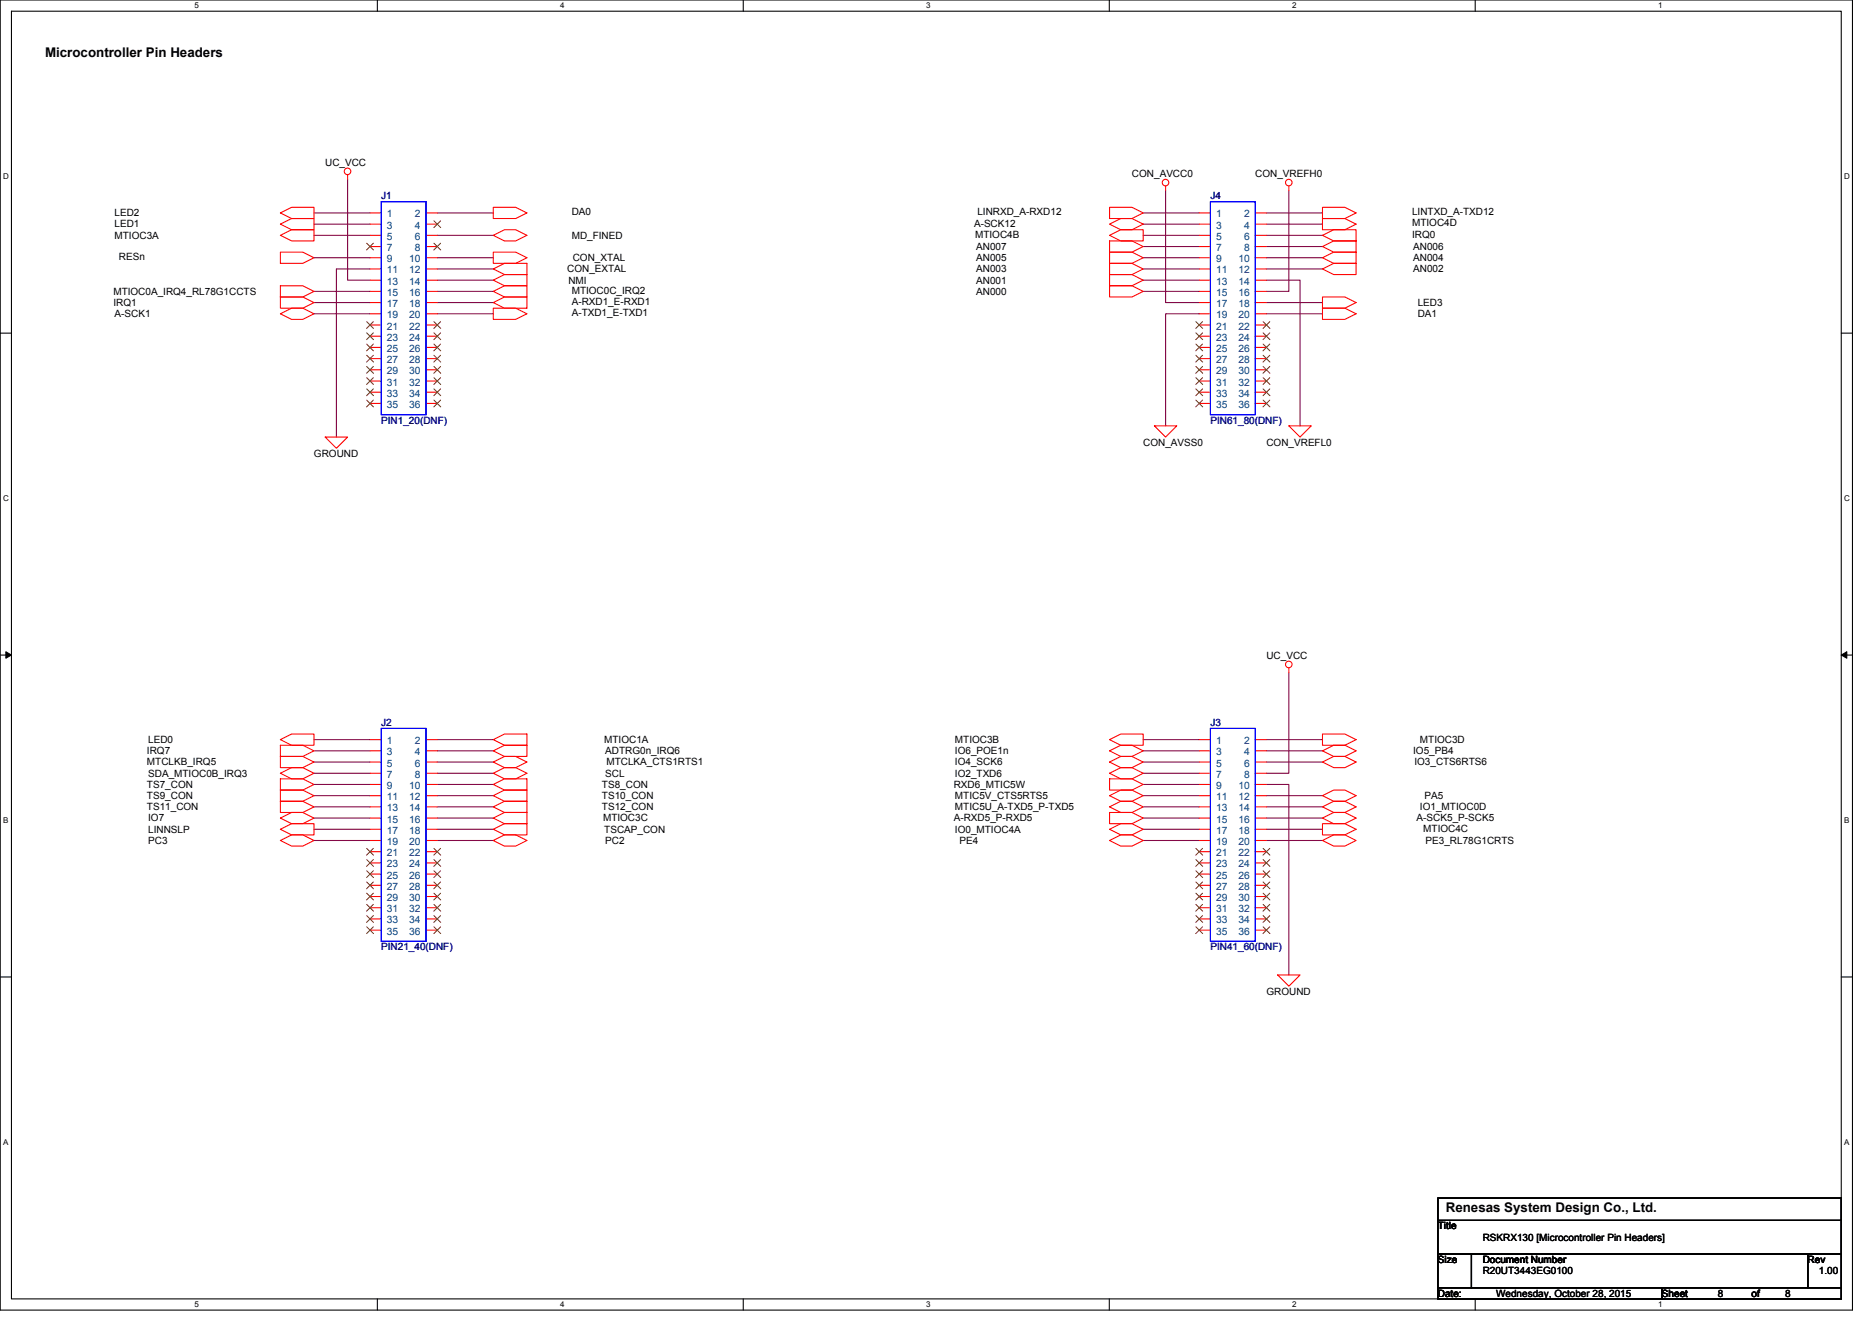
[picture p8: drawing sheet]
<svg xmlns="http://www.w3.org/2000/svg" width="297mm" height="210mm" viewBox="0 0 297 210" stroke-linecap="round" stroke-linejoin="round" font-family="sans-serif">
<path d="M0 0h293.9v207.9h-293.9zM1.8 1.8h290.4v204.3h-290.4z" fill="none" stroke="#000" stroke-width=".17"/>
<g fill="#fff">
<path d="M30.8 .2h.7v1.4h-.7z"/>
<path d="M30.8 206.3h.7v1.4h-.7z"/>
</g>
<path d="M59.9 0v1.8M59.9 206.1v1.8" fill="none" stroke="#000" stroke-width=".17"/>
<g fill="#fff">
<path d="M88.9 .2h.7v1.4h-.7z"/>
<path d="M88.9 206.3h.7v1.4h-.7z"/>
</g>
<path d="M117.9 0v1.8M117.9 206.1v1.8" fill="none" stroke="#000" stroke-width=".17"/>
<g fill="#fff">
<path d="M147 .2h.7v1.4h-.7z"/>
<path d="M147 206.3h.7v1.4h-.7z"/>
</g>
<path d="M176 0v1.8M176 206.1v1.8" fill="none" stroke="#000" stroke-width=".17"/>
<g fill="#fff">
<path d="M205 .2h.7v1.4h-.7z"/>
<path d="M205 206.3h.7v1.4h-.7z"/>
</g>
<path d="M234.1 0v1.8M234.1 206.1v1.8" fill="none" stroke="#000" stroke-width=".17"/>
<g fill="#fff">
<path d="M263.1 .2h.7v1.4h-.7z"/>
<path d="M263.1 206.3h.7v1.4h-.7z"/>
<path d="M.5 27.3h.9v1.4h-.9z"/>
<path d="M292.6 27.3h.9v1.4h-.9z"/>
<path d="M.5 78.4h.9v1.4h-.9z"/>
<path d="M292.6 78.4h.9v1.4h-.9z"/>
</g>
<path d="M0 52.9h1.8M292.2 52.9h1.7" fill="none" stroke="#000" stroke-width=".17"/>
<g fill="#fff">
<path d="M.5 129.5h.8v1.4h-.8z"/>
<path d="M292.6 129.5h.9v1.4h-.9z"/>
</g>
<path d="M0 103.9h1.8M292.2 103.9h1.7" fill="none" stroke="#000" stroke-width=".17"/>
<path d="M.9 103.4l.9 .5-.9 .5zM292.2 103.9l.8-.5v1z" fill="#000" stroke="#000" stroke-width=".16"/>
<g fill="#fff">
<path d="M.5 180.5h.8v1.4h-.8z"/>
<path d="M292.6 180.5h.9v1.4h-.9z"/>
</g>
<path d="M0 155h1.8M292.2 155h1.7M228.2 190.1h64v3.5h-64zM228.2 193.6h64v5.4h-64zM228.2 199h5.3v5.3h-5.3zM233.5 199h53.3v5.3h-53.3zM286.8 199h5.4v5.3h-5.4zM228.2 204.3h35.5v1.8h-35.5zM263.7 204.3h28.5v1.8h-28.5z" fill="none" stroke="#000" stroke-width=".17"/>
<g fill="none" stroke="#800040" stroke-width=".17">
<path d="M49.8 33.8h8.9M49.8 35.6h8.9M49.8 37.3h8.9M55.2 28.4v16h3.5M69.4 33.8h8.9M69.4 37.3h8.9M181.4 33.8h8.9M181.4 37.3h8.9M181.4 39.1h8.9M181.4 35.6h8.9M185 30.2v17.8h5.3M201 33.8h8.8"/>
<path d="M201 37.3h8.8M201 35.6h8.8M201 39.1h8.8M204.5 30.2v16h-3.5M49.8 49.8h8.9M49.8 48h8.9M49.8 40.9h8.9M49.8 46.2h8.9M58.7 42.7h-5.3v26.6M69.4 40.9h8.9M69.4 46.2h8.9M69.4 49.8h8.9"/>
<path d="M69.4 42.7h8.9M69.4 44.4h8.9M69.4 48h8.9M181.4 42.7h8.9M181.4 46.2h8.9M181.4 40.9h8.9M181.4 44.5h8.9M190.3 49.8h-5.3v17.8M201 40.9h8.8M201 48h8.8M201 44.5h5.3v23.1M201 42.7h8.8"/>
<path d="M201 49.8h8.8M49.8 117.3h8.9M49.8 119.1h8.9M69.4 119.1h8.9M69.4 117.3h8.9M181.4 117.3h8.9M181.4 119.1h8.9M201 117.3h8.8M201 119.1h8.8M204.5 106.7v16h-3.5M49.8 120.9h8.9M49.8 131.6h8.9"/>
<path d="M49.8 128h8.9M49.8 124.5h8.9M49.8 133.4h8.9M49.8 129.8h8.9M49.8 126.2h8.9M49.8 122.7h8.9M69.4 122.7h8.9M69.4 126.2h8.9M69.4 129.8h8.9M69.4 133.4h8.9M69.4 120.9h8.9M69.4 124.5h8.9"/>
<path d="M69.4 128h8.9M69.4 131.6h8.9M181.4 126.2h8.9M181.4 129.8h8.9M181.4 131.6h8.9M181.4 120.9h8.9M181.4 122.7h8.9M181.4 124.5h8.9M181.4 128h8.9M181.4 133.4h8.9M201 120.9h8.8M201 126.2h8.8"/>
<path d="M201 129.8h8.8M201 133.4h8.8M201 124.5h3.5v30.2M201 128h8.8M201 131.6h8.8"/>
</g>
<g fill="none" stroke="#f00" stroke-width=".17">
<path d="M44.5 33.8l1.8-.9h3.5v1.8h-3.5zM44.5 35.6l1.8-.9h3.5v1.7h-3.5zM44.5 37.3l1.8-.9h3.5v1.8h-3.5zM55.2 27.7v.7M58.7 33.8h1.8M58.7 35.6h1.8M58.7 37.3h1.8M58.7 39.1h1.8M67.6 33.8h1.8M67.6 35.6h1.8M67.6 37.3h1.8M67.6 39.1h1.8"/>
<path d="M78.3 37.3l1.7-.9h1.8l1.8 .9-1.8 .9h-1.8zM78.3 32.9h3.5l1.8 .9-1.8 .9h-3.5zM176.1 35.6l1.7-.9h1.8l1.8 .9-1.8 .8h-1.8zM176.1 32.9h3.5l1.8 .9-1.8 .9h-3.5zM176.1 37.3l1.7-.9h3.6v1.8h-3.6zM176.1 38.2h3.5l1.8 .9-1.8 .9h-3.5zM185 29.5v.7M190.3 33.8h1.8M190.3 35.6h1.8M190.3 37.3h1.8M190.3 39.1h1.8M199.2 33.8h1.8"/>
<path d="M199.2 35.6h1.8M199.2 37.3h1.8M199.2 39.1h1.8M204.5 29.5v.7M209.8 32.9h3.6l1.8 .9-1.8 .9h-3.6zM209.8 34.7h3.6l1.8 .9-1.8 .8h-3.6zM209.8 37.3l1.8-.9h3.6v1.8h-3.6zM209.8 39.1l1.8-.9h3.6v1.8h-3.6zM44.5 40h3.5l1.8 .9-1.8 .9h-3.5zM44.5 47.1h3.5l1.8 .9-1.8 .9h-3.5zM44.5 49.8l1.8-.9h1.7l1.8 .9-1.8 .9h-1.7zM44.5 45.3h3.5l1.8 .9-1.8 .9h-3.5z"/>
<path d="M58.7 40.9h1.8M58.7 42.7h1.8M58.7 44.4h1.8M58.7 46.2h1.8M58.7 48h1.8M58.7 49.8h1.8M58.7 51.6h1.8M58.7 53.3h1.8M58.7 55.1h1.8M58.7 56.9h1.8M58.7 58.7h1.8M67.6 40.9h1.8"/>
<path d="M67.6 42.7h1.8M67.6 44.4h1.8M67.6 46.2h1.8M67.6 48h1.8M67.6 49.8h1.8M67.6 51.6h1.8M67.6 53.3h1.8M67.6 55.1h1.8M67.6 56.9h1.8M67.6 58.7h1.8M78.3 44.5l1.7-.9h3.6v1.7h-3.6zM78.3 40h3.5l1.8 .9-1.8 .9h-3.5z"/>
<path d="M78.3 42.7l1.7-.9h3.6v1.8h-3.6zM78.3 48l1.7-.9h3.6v1.8h-3.6zM78.3 48.9h3.5l1.8 .9-1.8 .9h-3.5zM78.3 46.2l1.7-.9h3.6v1.8h-3.6zM176.1 40h3.5l1.8 .9-1.8 .9h-3.5zM176.1 41.8h3.5l1.8 .9-1.8 .9h-3.5zM176.1 43.6h3.5l1.8 .9-1.8 .8h-3.5zM176.1 45.3h3.5l1.8 .9-1.8 .9h-3.5zM190.3 40.9h1.8M190.3 42.7h1.8M190.3 44.4h1.8M190.3 46.2h1.8"/>
<path d="M190.3 48h1.8M190.3 49.8h1.8M190.3 51.6h1.8M190.3 53.3h1.8M190.3 55.1h1.8M190.3 56.9h1.8M190.3 58.7h1.8M199.2 40.9h1.8M199.2 42.7h1.8M199.2 44.4h1.8M199.2 46.2h1.8M199.2 48h1.8"/>
<path d="M199.2 49.8h1.8M199.2 51.6h1.8M199.2 53.3h1.8M199.2 55.1h1.8M199.2 56.9h1.8M199.2 58.7h1.8M209.8 40.9l1.8-.9h3.6v1.8h-3.6zM209.8 42.7l1.8-.9h3.6v1.8h-3.6zM209.8 47.1h3.6l1.8 .9-1.8 .9h-3.6zM209.8 48.9h3.6l1.8 .9-1.8 .9h-3.6zM51.6 69.3h3.6l-1.8 1.8zM58.7 60.5h1.8"/>
<path d="M58.7 62.2h1.8M58.7 64h1.8M67.6 60.5h1.8M67.6 62.2h1.8M67.6 64h1.8M183.2 67.6h3.5l-1.7 1.7zM190.3 60.5h1.8M190.3 62.2h1.8M190.3 64h1.8M199.2 60.5h1.8M199.2 62.2h1.8M199.2 64h1.8"/>
<path d="M204.5 67.6h3.6l-1.8 1.7zM44.5 117.3l1.8-.8h3.5v1.7h-3.5zM44.5 118.2h3.5l1.8 .9-1.8 .9h-3.5zM58.7 117.3h1.8M58.7 119.1h1.8M67.6 117.3h1.8M67.6 119.1h1.8M78.3 117.3l1.7-.8h3.6v1.7h-3.6zM78.3 119.1l1.7-.9h3.6v1.8h-3.6zM176.1 117.3l1.7-.8h3.6v1.7h-3.6zM176.1 119.1l1.7-.9h1.8l1.8 .9-1.8 .9h-1.8zM190.3 117.3h1.8"/>
<path d="M190.3 119.1h1.8M199.2 117.3h1.8M199.2 119.1h1.8M204.5 106v.7M209.8 116.5h3.6l1.8 .8-1.8 .9h-3.6zM209.8 119.1l1.8-.9h1.8l1.8 .9-1.8 .9h-1.8zM44.5 122.7l1.8-.9h1.7l1.8 .9-1.8 .9h-1.7zM44.5 123.6h3.5l1.8 .9-1.8 .8h-3.5zM44.5 125.3h3.5l1.8 .9-1.8 .9h-3.5zM44.5 127.1h3.5l1.8 .9-1.8 .9h-3.5zM44.5 129.8l1.8-.9h1.7l1.8 .9-1.8 .9h-1.7zM44.5 133.3l1.8-.8h1.7l1.8 .8-1.8 .9h-1.7z"/>
<path d="M44.5 131.6l1.8-.9h3.5v1.8h-3.5zM44.5 120h3.5l1.8 .9-1.8 .9h-3.5zM58.7 120.9h1.8M58.7 122.7h1.8M58.7 124.5h1.8M58.7 126.2h1.8M58.7 128h1.8M58.7 129.8h1.8M58.7 131.6h1.8M58.7 133.3h1.8M58.7 135.1h1.8M58.7 136.9h1.8"/>
<path d="M58.7 138.7h1.8M67.6 120.9h1.8M67.6 122.7h1.8M67.6 124.5h1.8M67.6 126.2h1.8M67.6 128h1.8M67.6 129.8h1.8M67.6 131.6h1.8M67.6 133.3h1.8M67.6 135.1h1.8M67.6 136.9h1.8M67.6 138.7h1.8"/>
<path d="M78.3 120.9l1.7-.9h1.8l1.8 .9-1.8 .9h-1.8zM78.3 122.7l1.7-.9h1.8l1.8 .9-1.8 .9h-1.8zM78.3 124.5l1.7-.9h3.6v1.7h-3.6zM78.3 126.2l1.7-.9h3.6v1.8h-3.6zM78.3 128l1.7-.9h3.6v1.8h-3.6zM78.3 129.8l1.7-.9h3.6v1.8h-3.6zM78.3 131.6l1.7-.9h3.6v1.8h-3.6zM78.3 133.3l1.7-.8h1.8l1.8 .8-1.8 .9h-1.8zM176.1 133.3l1.7-.8h1.8l1.8 .8-1.8 .9h-1.8zM176.1 120.9l1.7-.9h1.8l1.8 .9-1.8 .9h-1.8zM176.1 122.7l1.7-.9h1.8l1.8 .9-1.8 .9h-1.8zM176.1 126.2l1.7-.9h1.8l1.8 .9-1.8 .9h-1.8z"/>
<path d="M176.1 128l1.7-.9h1.8l1.8 .9-1.8 .9h-1.8zM176.1 128.9h3.5l1.8 .9-1.8 .9h-3.5zM176.1 131.6l1.7-.9h1.8l1.8 .9-1.8 .9h-1.8zM176.1 123.6h3.5l1.8 .9-1.8 .8h-3.5zM190.3 120.9h1.8M190.3 122.7h1.8M190.3 124.5h1.8M190.3 126.2h1.8M190.3 128h1.8M190.3 129.8h1.8M190.3 131.6h1.8M190.3 133.3h1.8"/>
<path d="M190.3 135.1h1.8M190.3 136.9h1.8M190.3 138.7h1.8M199.2 120.9h1.8M199.2 122.7h1.8M199.2 124.5h1.8M199.2 126.2h1.8M199.2 128h1.8M199.2 129.8h1.8M199.2 131.6h1.8M199.2 133.3h1.8M199.2 135.1h1.8"/>
<path d="M199.2 136.9h1.8M199.2 138.7h1.8M209.8 120.9l1.8-.9h1.8l1.8 .9-1.8 .9h-1.8zM209.8 126.2l1.8-.9h1.8l1.8 .9-1.8 .9h-1.8zM209.8 128l1.8-.9h1.8l1.8 .9-1.8 .9h-1.8zM209.8 129.8l1.8-.9h1.8l1.8 .9-1.8 .9h-1.8zM209.8 130.7h3.6l1.8 .9-1.8 .9h-3.6zM209.8 133.3l1.8-.8h1.8l1.8 .8-1.8 .9h-1.8zM58.7 140.5h1.8M58.7 142.2h1.8M58.7 144h1.8M58.7 145.8h1.8"/>
<path d="M58.7 147.6h1.8M67.6 140.5h1.8M67.6 142.2h1.8M67.6 144h1.8M67.6 145.8h1.8M67.6 147.6h1.8M190.3 140.5h1.8M190.3 142.2h1.8M190.3 144h1.8M190.3 145.8h1.8M190.3 147.6h1.8M199.2 140.5h1.8"/>
<path d="M199.2 142.2h1.8M199.2 144h1.8M199.2 145.8h1.8M199.2 147.6h1.8M202.7 154.7h3.6l-1.8 1.8z"/>
<circle cx="55.1" cy="27.2" r=".52"/>
<circle cx="184.9" cy="29" r=".52"/>
<circle cx="204.5" cy="29" r=".52"/>
<circle cx="204.5" cy="105.4" r=".52"/>
</g>
<g fill="none" stroke="#804000" stroke-width=".16">
<path d="M58.2 38.6l1.1 1.1M59.2 38.6l-1 1.1M68.9 35l1 1.1M68.9 38.6l1 1.1M69.9 35l-1.1 1.1M69.9 38.6l-1.1 1.1M58.2 51l1.1 1.1M58.2 52.8l1.1 1.1M58.2 54.6l1.1 1.1M58.2 56.4l1.1 1M58.2 58.1l1.1 1.1M58.2 59.9l1.1 1.1"/>
<path d="M59.2 51l-1 1.1M59.2 52.8l-1 1.1M59.2 54.6l-1 1.1M59.2 56.4l-1 1M59.2 58.1l-1 1.1M59.2 59.9l-1 1.1M68.9 51l1 1.1M68.9 52.8l1 1.1M68.9 54.6l1 1.1M68.9 56.4l1 1M68.9 58.1l1 1.1M68.9 59.9l1 1.1"/>
<path d="M69.9 51l-1.1 1.1M69.9 52.8l-1.1 1.1M69.9 54.6l-1.1 1.1M69.9 56.4l-1.1 1M69.9 58.1l-1.1 1.1M69.9 59.9l-1.1 1.1M189.8 51l1 1.1M189.8 52.8l1 1.1M189.8 54.6l1 1.1M189.8 56.4l1 1M189.8 58.1l1 1.1M189.8 59.9l1 1.1"/>
<path d="M190.8 51l-1.1 1.1M190.8 52.8l-1.1 1.1M190.8 54.6l-1.1 1.1M190.8 56.4l-1.1 1M190.8 58.1l-1.1 1.1M190.8 59.9l-1.1 1.1M200.4 51l1.1 1.1M200.4 52.8l1.1 1.1M200.4 54.6l1.1 1.1M200.4 56.4l1.1 1M200.4 58.1l1.1 1.1M200.4 59.9l1.1 1.1"/>
<path d="M201.5 51l-1.1 1.1M201.5 52.8l-1.1 1.1M201.5 54.6l-1.1 1.1M201.5 56.4l-1.1 1M201.5 58.1l-1.1 1.1M201.5 59.9l-1.1 1.1M58.2 61.7l1.1 1.1M58.2 63.5l1.1 1.1M59.2 61.7l-1 1.1M59.2 63.5l-1 1.1M68.9 61.7l1 1.1M68.9 63.5l1 1.1"/>
<path d="M69.9 61.7l-1.1 1.1M69.9 63.5l-1.1 1.1M189.8 61.7l1 1.1M189.8 63.5l1 1.1M190.8 61.7l-1.1 1.1M190.8 63.5l-1.1 1.1M200.4 61.7l1.1 1.1M200.4 63.5l1.1 1.1M201.5 61.7l-1.1 1.1M201.5 63.5l-1.1 1.1M58.2 134.6l1.1 1.1M58.2 136.4l1.1 1.1"/>
<path d="M58.2 138.2l1.1 1M58.2 139.9l1.1 1.1M59.2 134.6l-1 1.1M59.2 136.4l-1 1.1M59.2 138.2l-1 1M59.2 139.9l-1 1.1M68.9 134.6l1 1.1M68.9 136.4l1 1.1M68.9 138.2l1 1M68.9 139.9l1 1.1M69.9 134.6l-1.1 1.1M69.9 136.4l-1.1 1.1"/>
<path d="M69.9 138.2l-1.1 1M69.9 139.9l-1.1 1.1M189.8 134.6l1 1.1M189.8 136.4l1 1.1M189.8 138.2l1 1M189.8 139.9l1 1.1M190.8 134.6l-1.1 1.1M190.8 136.4l-1.1 1.1M190.8 138.2l-1.1 1M190.8 139.9l-1.1 1.1M200.4 134.6l1.1 1.1M200.4 136.4l1.1 1.1"/>
<path d="M200.4 138.2l1.1 1M200.4 139.9l1.1 1.1M201.5 134.6l-1.1 1.1M201.5 136.4l-1.1 1.1M201.5 138.2l-1.1 1M201.5 139.9l-1.1 1.1M58.2 141.7l1.1 1.1M58.2 143.5l1.1 1.1M58.2 145.3l1.1 1M58.2 147l1.1 1.1M59.2 145.3l-1 1M59.2 147l-1 1.1"/>
<path d="M59.2 141.7l-1 1.1M59.2 143.5l-1 1.1M68.9 145.3l1 1M68.9 147l1 1.1M68.9 141.7l1 1.1M68.9 143.5l1 1.1M69.9 141.7l-1.1 1.1M69.9 143.5l-1.1 1.1M69.9 145.3l-1.1 1M69.9 147l-1.1 1.1M189.8 141.7l1 1.1M189.8 143.5l1 1.1"/>
<path d="M189.8 145.3l1 1M189.8 147l1 1.1M190.8 145.3l-1.1 1M190.8 147l-1.1 1.1M190.8 141.7l-1.1 1.1M190.8 143.5l-1.1 1.1M200.4 145.3l1.1 1M200.4 147l1.1 1.1M200.4 141.7l1.1 1.1M200.4 143.5l1.1 1.1M201.5 141.7l-1.1 1.1M201.5 143.5l-1.1 1.1"/>
<path d="M201.5 145.3l-1.1 1M201.5 147l-1.1 1.1"/>
</g>
<path d="M60.5 32h7.1v33.8h-7.1zM192.1 32h7.1v33.8h-7.1zM60.5 115.6h7.1v33.8h-7.1zM192.1 115.6h7.1v33.8h-7.1z" fill="none" stroke="#00f" stroke-width=".17"/>
<g font-size="2.1">
<text x="7.2" y="9.1">Microcontroller Pin Headers</text>
<text x="229.4" y="192.2">Renesas System Design Co., Ltd.</text>
</g>
<g font-size="1.6">
<text x="51.6" y="26.3">UC_VCC</text>
<text x="179.6" y="28.1">CON_AVCC0</text>
<text x="199.2" y="28.1">CON_VREFH0</text>
<text x="18.2" y="34.3">LED2</text>
<text x="90.7" y="34.1">DA0</text>
<text x="155.1" y="34.1">LINRXD_A-RXD12</text>
<text x="224.1" y="34.1">LINTXD_A-TXD12</text>
<text x="224.1" y="35.9">MTIOC4D</text>
<text x="18.2" y="36.1">LED1</text>
<text x="18.2" y="37.9">MTIOC3A</text>
<text x="18.9" y="41.3">RESn</text>
<text x="90.7" y="37.9">MD_FINED</text>
<text x="90.9" y="41.4">CON_XTAL</text>
<text x="154.6" y="36.1">A-SCK12</text>
<text x="154.7" y="37.7">MTIOC4B</text>
<text x="154.9" y="39.6">AN007</text>
<text x="154.9" y="41.4">AN005</text>
<text x="224.1" y="37.7">IRQ0</text>
<text x="224.2" y="39.6">AN006</text>
<text x="224.2" y="41.4">AN004</text>
<text x="18" y="46.8">MTIOC0A_IRQ4_RL78G1CCTS</text>
<text x="90" y="43.2">CON_EXTAL</text>
<text x="90.2" y="45">NMI</text>
<text x="90.7" y="46.6">MTIOC0C_IRQ2</text>
<text x="154.9" y="43.2">AN003</text>
<text x="154.9" y="45">AN001</text>
<text x="154.9" y="46.8">AN000</text>
<text x="224.2" y="43.2">AN002</text>
<text x="18" y="48.5">IRQ1</text>
<text x="18.2" y="50.3">A-SCK1</text>
<text x="90.7" y="48.4">A-RXD1_E-RXD1</text>
<text x="90.7" y="50.1">A-TXD1_E-TXD1</text>
<text x="225" y="48.5">LED3</text>
<text x="225" y="50.3">DA1</text>
<text x="181.4" y="70.8">CON_AVSS0</text>
<text x="201" y="70.8">CON_VREFL0</text>
<text x="49.8" y="72.5">GROUND</text>
<text x="201" y="104.5">UC_VCC</text>
<text x="23.3" y="119.7">IRQ7</text>
<text x="23.5" y="117.9">LED0</text>
<text x="95.9" y="117.9">MTIOC1A</text>
<text x="96.1" y="119.7">ADTRG0n_IRQ6</text>
<text x="151.5" y="117.9">MTIOC3B</text>
<text x="151.5" y="119.7">IO6_POE1n</text>
<text x="224.2" y="119.7">IO5_PB4</text>
<text x="225.3" y="117.9">MTIOC3D</text>
<text x="23.3" y="125">TS7_CON</text>
<text x="23.3" y="121.4">MTCLKB_IRQ5</text>
<text x="23.5" y="123.2">SDA_MTIOC0B_IRQ3</text>
<text x="95.5" y="125">TS8_CON</text>
<text x="96.1" y="123.2">SCL</text>
<text x="96.2" y="121.4">MTCLKA_CTS1RTS1</text>
<text x="151.3" y="125">RXD6_MTIC5W</text>
<text x="151.5" y="121.4">IO4_SCK6</text>
<text x="151.5" y="123.2">IO2_TXD6</text>
<text x="224.4" y="121.4">IO3_CTS6RTS6</text>
<text x="23.3" y="126.8">TS9_CON</text>
<text x="23.3" y="128.5">TS11_CON</text>
<text x="23.5" y="130.3">IO7</text>
<text x="95.5" y="126.8">TS10_CON</text>
<text x="95.5" y="128.5">TS12_CON</text>
<text x="95.7" y="130.3">MTIOC3C</text>
<text x="151.3" y="130.3">A-RXD5_P-RXD5</text>
<text x="151.5" y="126.8">MTIC5V_CTS5RTS5</text>
<text x="151.5" y="128.5">MTIC5U_A-TXD5_P-TXD5</text>
<text x="224.8" y="130.3">A-SCK5_P-SCK5</text>
<text x="225.3" y="128.5">IO1_MTIOC0D</text>
<text x="225.8" y="131.9">MTIOC4C</text>
<text x="226" y="126.8">PA5</text>
<text x="23.5" y="133.9">PC3</text>
<text x="23.5" y="132.1">LINNSLP</text>
<text x="95.9" y="132.1">TSCAP_CON</text>
<text x="96.1" y="133.9">PC2</text>
<text x="151.5" y="132.1">IO0_MTIOC4A</text>
<text x="152.2" y="133.9">PE4</text>
<text x="226.2" y="133.9">PE3_RL78G1CRTS</text>
<text x="201" y="157.9">GROUND</text>
<text x="228.2" y="195.1">Title</text>
<text x="235.3" y="196.8">RSKRX130 [Microcontroller Pin Headers]</text>
<text x="228.2" y="200.4">Size</text>
<text x="235.3" y="200.4">Document Number</text>
<text x="235.3" y="202.2">R20UT3443EG0100</text>
<text x="286.8" y="200.4">Rev</text>
<text x="288.6" y="202.2">1.00</text>
<text x="228.2" y="205.7">Date:</text>
<text x="237.4" y="205.7">Wednesday, October 28, 2015</text>
<text x="263.7" y="205.7">Sheet</text>
<text x="272.6" y="205.7">8</text>
<text x="277.9" y="205.7">of</text>
<text x="283.3" y="205.7">8</text>
</g>
<g font-size="1.6" fill="#000080">
<text x="60.5" y="31.6">J1</text>
<text x="192.1" y="31.6">J4</text>
<text x="60.5" y="67.2">PIN1_20(DNF)</text>
<text x="192.1" y="67.2">PIN61_80(DNF)</text>
<text x="60.5" y="115.2">J2</text>
<text x="192.1" y="115.2">J3</text>
<text x="60.5" y="150.8">PIN21_40(DNF)</text>
<text x="192.1" y="150.8">PIN41_60(DNF)</text>
</g>
<g font-size="1.6" fill="#004080">
<text x="61.4" y="34.5">1</text>
<text x="65.8" y="34.5">2</text>
<text x="193" y="34.5">1</text>
<text x="197.4" y="34.5">2</text>
<text x="61.4" y="36.3">3</text>
<text x="61.4" y="38.1">5</text>
<text x="61.4" y="39.8">7</text>
<text x="61.4" y="41.6">9</text>
<text x="64.9" y="41.6">10</text>
<text x="65.8" y="36.3">4</text>
<text x="65.8" y="38.1">6</text>
<text x="65.8" y="39.8">8</text>
<text x="193" y="36.3">3</text>
<text x="193" y="38.1">5</text>
<text x="193" y="39.8">7</text>
<text x="193" y="41.6">9</text>
<text x="196.5" y="41.6">10</text>
<text x="197.4" y="36.3">4</text>
<text x="197.4" y="38.1">6</text>
<text x="197.4" y="39.8">8</text>
<text x="61.4" y="43.4">11</text>
<text x="61.4" y="45.2">13</text>
<text x="61.4" y="46.9">15</text>
<text x="64.9" y="43.4">12</text>
<text x="64.9" y="45.2">14</text>
<text x="64.9" y="46.9">16</text>
<text x="193" y="43.4">11</text>
<text x="193" y="45.2">13</text>
<text x="193" y="46.9">15</text>
<text x="196.5" y="43.4">12</text>
<text x="196.5" y="45.2">14</text>
<text x="196.5" y="46.9">16</text>
<text x="61.4" y="48.7">17</text>
<text x="61.4" y="50.5">19</text>
<text x="61.4" y="52.3">21</text>
<text x="64.9" y="48.7">18</text>
<text x="64.9" y="50.5">20</text>
<text x="64.9" y="52.3">22</text>
<text x="193" y="48.7">17</text>
<text x="193" y="50.5">19</text>
<text x="193" y="52.3">21</text>
<text x="196.5" y="48.7">18</text>
<text x="196.5" y="50.5">20</text>
<text x="196.5" y="52.3">22</text>
<text x="61.4" y="54.1">23</text>
<text x="61.4" y="55.8">25</text>
<text x="61.4" y="57.6">27</text>
<text x="61.4" y="59.4">29</text>
<text x="64.9" y="54.1">24</text>
<text x="64.9" y="55.8">26</text>
<text x="64.9" y="57.6">28</text>
<text x="64.9" y="59.4">30</text>
<text x="193" y="54.1">23</text>
<text x="193" y="55.8">25</text>
<text x="193" y="57.6">27</text>
<text x="193" y="59.4">29</text>
<text x="196.5" y="54.1">24</text>
<text x="196.5" y="55.8">26</text>
<text x="196.5" y="57.6">28</text>
<text x="196.5" y="59.4">30</text>
<text x="61.4" y="61.2">31</text>
<text x="61.4" y="62.9">33</text>
<text x="61.4" y="64.7">35</text>
<text x="64.9" y="61.2">32</text>
<text x="64.9" y="62.9">34</text>
<text x="64.9" y="64.7">36</text>
<text x="193" y="61.2">31</text>
<text x="193" y="62.9">33</text>
<text x="193" y="64.7">35</text>
<text x="196.5" y="61.2">32</text>
<text x="196.5" y="62.9">34</text>
<text x="196.5" y="64.7">36</text>
<text x="61.4" y="118.1">1</text>
<text x="61.4" y="119.8">3</text>
<text x="65.8" y="118.1">2</text>
<text x="65.8" y="119.8">4</text>
<text x="193" y="118.1">1</text>
<text x="193" y="119.8">3</text>
<text x="197.4" y="118.1">2</text>
<text x="197.4" y="119.8">4</text>
<text x="61.4" y="121.6">5</text>
<text x="61.4" y="123.4">7</text>
<text x="61.4" y="125.2">9</text>
<text x="64.9" y="125.2">10</text>
<text x="65.8" y="121.6">6</text>
<text x="65.8" y="123.4">8</text>
<text x="193" y="121.6">5</text>
<text x="193" y="123.4">7</text>
<text x="193" y="125.2">9</text>
<text x="196.5" y="125.2">10</text>
<text x="197.4" y="121.6">6</text>
<text x="197.4" y="123.4">8</text>
<text x="61.4" y="127">11</text>
<text x="61.4" y="128.7">13</text>
<text x="61.4" y="130.5">15</text>
<text x="64.9" y="127">12</text>
<text x="64.9" y="128.7">14</text>
<text x="64.9" y="130.5">16</text>
<text x="193" y="127">11</text>
<text x="193" y="128.7">13</text>
<text x="193" y="130.5">15</text>
<text x="196.5" y="127">12</text>
<text x="196.5" y="128.7">14</text>
<text x="196.5" y="130.5">16</text>
<text x="61.4" y="132.3">17</text>
<text x="61.4" y="134.1">19</text>
<text x="61.4" y="135.8">21</text>
<text x="61.4" y="137.6">23</text>
<text x="64.9" y="132.3">18</text>
<text x="64.9" y="134.1">20</text>
<text x="64.9" y="135.8">22</text>
<text x="64.9" y="137.6">24</text>
<text x="193" y="132.3">17</text>
<text x="193" y="134.1">19</text>
<text x="193" y="135.8">21</text>
<text x="193" y="137.6">23</text>
<text x="196.5" y="132.3">18</text>
<text x="196.5" y="134.1">20</text>
<text x="196.5" y="135.8">22</text>
<text x="196.5" y="137.6">24</text>
<text x="61.4" y="139.4">25</text>
<text x="61.4" y="141.2">27</text>
<text x="61.4" y="143">29</text>
<text x="64.9" y="139.4">26</text>
<text x="64.9" y="141.2">28</text>
<text x="64.9" y="143">30</text>
<text x="193" y="139.4">25</text>
<text x="193" y="141.2">27</text>
<text x="193" y="143">29</text>
<text x="196.5" y="139.4">26</text>
<text x="196.5" y="141.2">28</text>
<text x="196.5" y="143">30</text>
<text x="61.4" y="144.7">31</text>
<text x="61.4" y="146.5">33</text>
<text x="61.4" y="148.3">35</text>
<text x="64.9" y="144.7">32</text>
<text x="64.9" y="146.5">34</text>
<text x="64.9" y="148.3">36</text>
<text x="193" y="144.7">31</text>
<text x="193" y="146.5">33</text>
<text x="193" y="148.3">35</text>
<text x="196.5" y="144.7">32</text>
<text x="196.5" y="146.5">34</text>
<text x="196.5" y="148.3">36</text>
</g>
<g font-size="1.3">
<text x="30.8" y="1.3">5</text>
<text x="88.9" y="1.3">4</text>
<text x="147" y="1.3">3</text>
<text x="205" y="1.3">2</text>
<text x="263.1" y="1.3">1</text>
<text x=".5" y="28.4">D</text>
<text x="292.6" y="28.4">D</text>
<text x=".5" y="79.5">C</text>
<text x="292.6" y="79.5">C</text>
<text x=".5" y="130.6">B</text>
<text x="292.6" y="130.6">B</text>
<text x=".5" y="181.7">A</text>
<text x="292.6" y="181.7">A</text>
<text x="30.8" y="207.4">5</text>
<text x="88.9" y="207.4">4</text>
<text x="147" y="207.4">3</text>
<text x="205" y="207.4">2</text>
<text x="263.1" y="207.4">1</text>
</g>
</svg>
